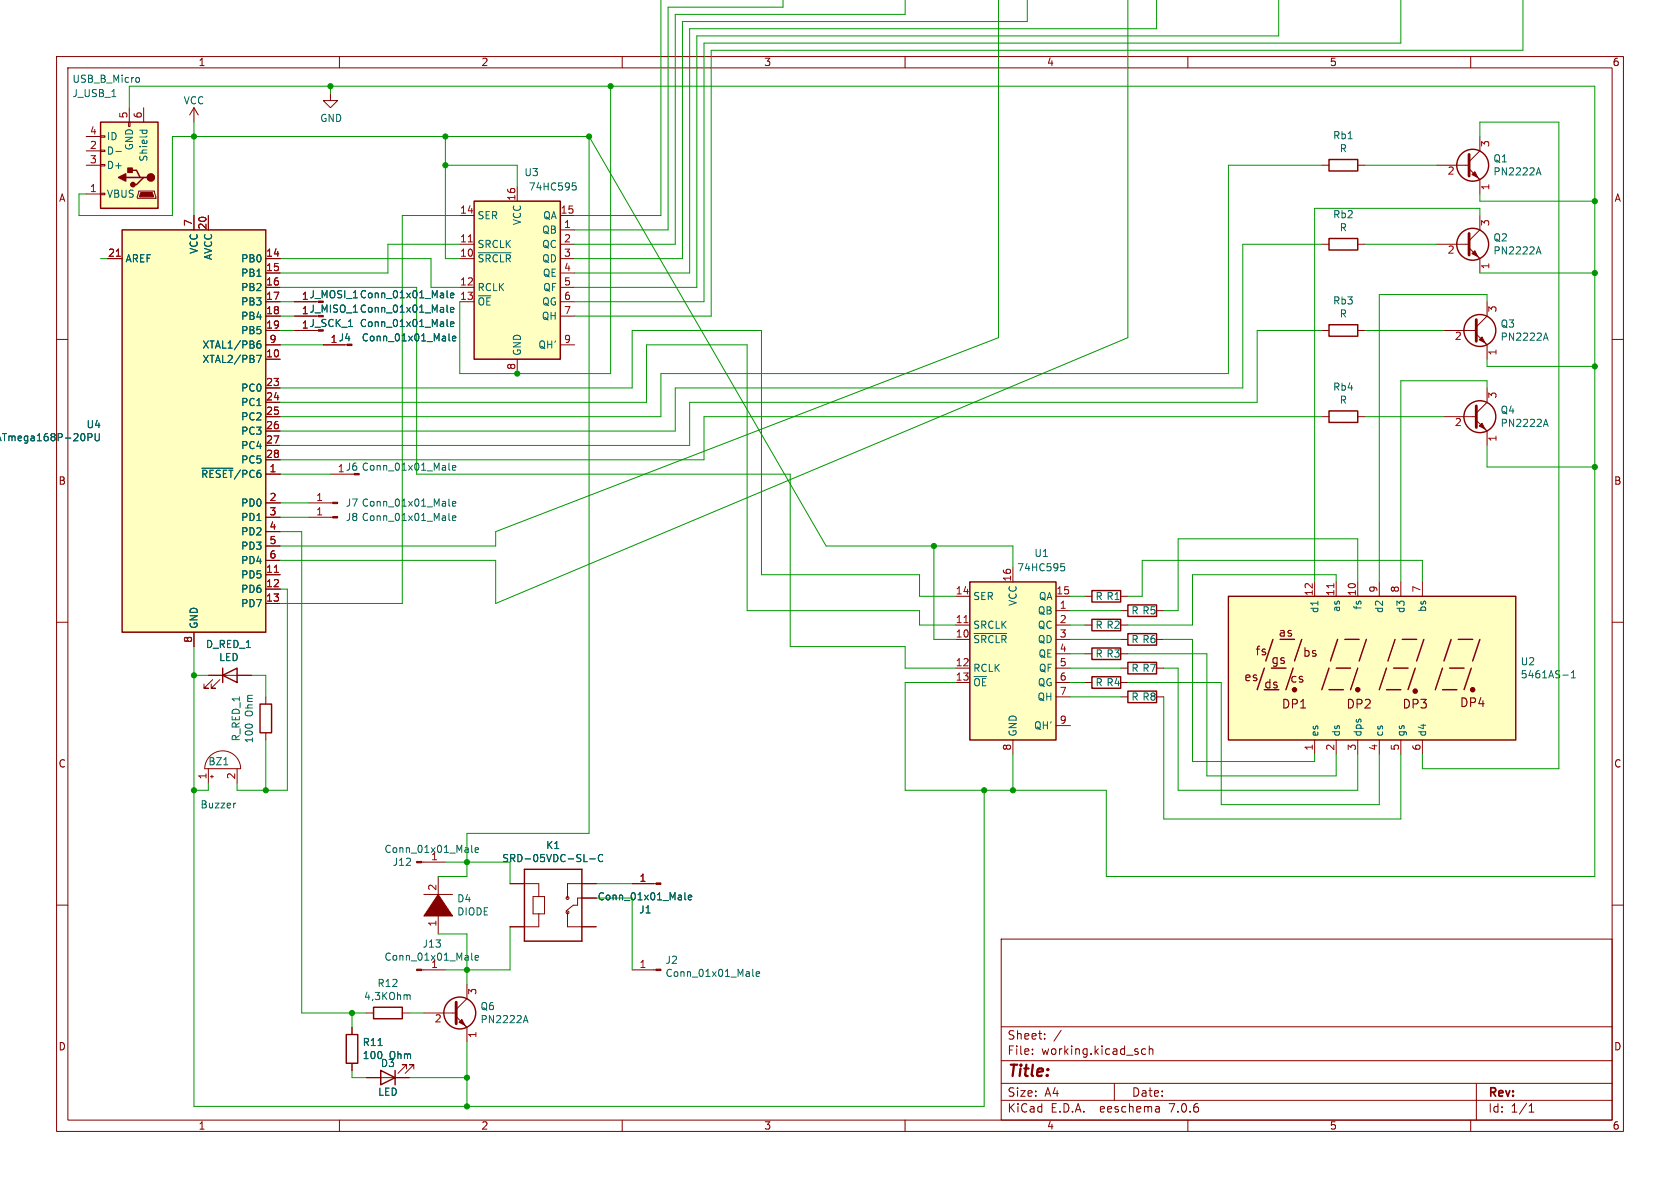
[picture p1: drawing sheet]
<svg xmlns="http://www.w3.org/2000/svg" width="297mm" height="210mm" viewBox="0 0 297 210" stroke-linecap="round" stroke-linejoin="round" font-family="sans-serif">
<g fill="none" stroke="#840000" stroke-width=".18">
<path d="M10 10h277v190h-277zM12 12h273v186h-273zM22.9 19.1v2.5M25.4 19.1v2.5M34.3 19.1l-.8 1.2M34.3 19.1v2.5M34.3 19.1l.8 1.2M58.4 16.5v1.3h1.3l-1.3 1.3-1.3-1.3h1.3M60 10v2M110 10v2M160 10v2M210 10v2"/>
<path d="M260 10v2M15.2 29.2h2.6M15.2 34.3h2.6M15.2 26.7h2.6M15.2 24.1h2.6M17.8 24h.7v.3h-.7zM17.8 26.5h.7v.3h-.7zM17.8 29.1h.7v.2h-.7zM17.8 34.2h.7v.2h-.7zM22.7 21.6h.3v.8h-.3zM24.5 33.8h2.8l.3 1.3h-3.3zM34.3 38.1v2.5"/>
<path d="M36.8 38.1v2.5M81.3 38.1h2.5M91.4 33v2.6M99.1 38.1h2.5M233.7 29.2h1.2M240 29.2h1.3M254 29.2h5.7M259.7 29.8l1.9 2v2.5M261 31.1l.5 .5M261.6 24.1v2.6l-1.9 1.9M261.6 38.1v2.5l-1.9 1.9M10 60h2"/>
<path d="M19 45.7h2.6M47 58.4h2.5M47 45.7h2.5M47 48.3h2.5M47 50.8h2.5M47 53.3h2.5M47 55.9h2.5M52.1 58.4h3.8M52.1 53.3h3.8M52.1 55.9h3.8M81.3 43.2h2.5M81.3 45.7h2.5"/>
<path d="M81.3 50.8h2.5M81.3 53.3h2.5M99.1 43.2h2.5M99.1 45.7h2.5M99.1 48.3h2.5M99.1 50.8h2.5M99.1 53.3h2.5M99.1 55.9h2.5M99.1 40.6h2.5M233.7 58.4h1.2M233.7 43.2h1.2M240 58.4h1.3"/>
<path d="M240 43.2h1.3M254 43.2h5.7M255.3 58.4h5.7M259.7 43.8l1.9 1.9v2.6M261 45.1l.5 .5M261 59.1l1.9 1.9v2.5M262.9 53.3v2.6l-1.9 1.9M285 60h2M47 73.7h2.5M47 63.5h2.5M47 68.6h2.5M47 71.1h2.5"/>
<path d="M47 76.2h2.5M47 78.7h2.5M47 61h2.5M57.1 61h3.9M91.4 63.5v2.5M99.1 61h2.5M233.7 73.7h1.2M240 73.7h1.3M255.3 73.7h5.7M261 74.3l1.9 1.9v2.5M262.3 60.3l.5 .5M262.3 75.6l.5 .5"/>
<path d="M262.9 68.6v2.5l-1.9 1.9M47 91.4h2.5M47 83.8h2.5M47 88.9h2.5M47 81.3h2.5M47 94h2.5M47 96.5h2.5M47 99.1h2.5M54.6 91.4h4.2M54.6 88.9h4.2M58.4 83.8h3.8M10 110h2"/>
<path d="M34.3 111.8v2.5M36.8 119.4h7.6M47 101.6h2.5M47 104.1h2.5M47 106.7h2.5M168.9 105.4h2.5M168.9 110.5h2.5M168.9 113h2.5M168.9 118.1h2.5M179.1 100.3v2.6M186.7 108h2.5M186.7 105.4h2.5"/>
<path d="M186.7 110.5h2.5M186.7 113h2.5M186.7 118.1h2.5M186.7 115.6h2.5M191.8 105.4h1.2M191.8 110.5h1.2M191.8 115.6h1.2M198.1 108h1.3M198.1 105.4h1.3M198.1 110.5h1.3M198.1 113h1.3M198.1 118.1h1.3"/>
<path d="M198.1 115.6h1.3M204.5 108h1.2M204.5 113h1.2M204.5 118.1h1.2M232.4 102.9v2.5M236.2 102.9v2.5M240 102.9v2.5M243.8 102.9v2.5M247.6 102.9v2.5M251.5 102.9v2.5M285 110h2M36.8 135.9v2.5"/>
<path d="M37.1 133.6a3.2 3.2 0 0 1 3.5-.6 3.2 3.2 0 0 1 1.9 2.9h-6.3a3.2 3.2 0 0 1 .9-2.3zM37.2 137.3h.5M37.5 137v.5M37.6 120.1l-1.5 1.6h.7h-.7v-.8M38.9 120.1l-1.6 1.6h.8h-.8v-.8M41.9 135.9v2.5M47 123.2v1.3M47 129.5v1.3M168.9 120.7h2.5M179.1 130.8v2.6M186.7 120.7h2.5M186.7 123.2h2.5"/>
<path d="M186.7 128.3h2.5M191.8 120.7h1.2M198.1 120.7h1.3M198.1 123.2h1.3M204.5 123.2h1.2M232.4 130.8v2.6M236.2 130.8v2.6M240 130.8v2.6M243.8 130.8v2.6M247.6 130.8v2.6M251.5 130.8v2.6M10 160h2"/>
<path d="M74.5 152.4h4.2M74.9 158.1h5.1M77.5 154.9v3.9M90.2 156.2h5v2.3M94.2 158.5h2.1v3h-2.1zM105.4 156.2h-5.1v2.6M105.4 158.8h-3.3v1.2h-.8l-1.2 1M111.8 156.2h4.2M285 160h2M64.8 179.1h1.2M71.1 179.1h1.3M74.5 171.5h4.2"/>
<path d="M74.9 179.1h5.7M77.5 161.3v3.8M80.6 179.7l1.9 1.9v2.6M82.5 174v2.5l-1.9 1.9M95.2 161.5v2.3h-5M100.3 161.3v2.5h5.1M111.8 171.5h4.2M177 166h108v32h-108zM60 198v2M62.2 181.6v1.3M62.2 188v1.2M64.8 190.5h7.6"/>
<path d="M71.9 189v-.8h-.8h.8l-1.5 1.5M73.2 189v-.8h-.8h.8l-1.6 1.5M81.9 181l.5 .5M110 198v2M160 198v2M177 194.5h108M177 191.5h108M177 187.5h108M177 181.5h108M182.5 186.3v.1M182.5 185.5v.1M184.7 183.6v.1"/>
<path d="M184.7 182.8v.1M187.6 182.1l-1.3 2M197 191.5v3M202.5 185.5l-.4-.1-.3 .3v.4l.2 .2h.5M203.2 185.5l.2-.1 .3 .1 .1 .9M203.2 184.9v1.5M204.9 195.7l.1 .9M205 196.5l-.2 .1M205 196h-.2M210 198v2M260 198v2M261 191.5v6.5"/>
<path d="M270.3 196.6h.9M270.3 195.5l.4-.4v1.5"/>
<circle cx="100.3" cy="158.7" r=".25"/>
<circle cx="100.3" cy="161.3" r=".25"/>
</g>
<path d="M259.7 27.3v3.8M259.7 41.3v3.8M261 56.5v3.8M261 71.8v3.8M80.6 177.2v3.8" fill="none" stroke="#840000" stroke-width=".51"/>
<g fill="#840000" stroke="#840000" stroke-width=".18">
<path d="M261.5 60.1l.5-.5 .5 1z"/>
<path d="M260.2 30.9l.5-.5 .5 1z"/>
<path d="M261.5 75.3l.5-.5 .5 1z"/>
<path d="M260.2 44.8l.5-.5 .5 1z"/>
<path d="M116 156.1h.8v.2h-.8z"/>
<path d="M116 171.3h.8v.3h-.8z"/>
<path d="M58.8 91.3h.9v.3h-.9z"/>
<path d="M24.9 34h2l.3 .8h-2.6z"/>
<path d="M77.5 158.1l2.5 3.8h-5.1z"/>
<path d="M73.7 171.3h.8v.3h-.8z"/>
<path d="M73.7 152.3h.8v.2h-.8z"/>
<path d="M81.2 180.7l.5-.5 .5 1z"/>
<path d="M58.8 88.8h.9v.2h-.9z"/>
<path d="M61.4 60.8h.8v.3h-.8z"/>
</g>
<g fill="none" stroke="#840000" stroke-width=".25">
<path d="M17.8 21.6h10.1v15.2h-10.1zM22.2 31.4h2.6M22.9 30.1h1.2l.7 1.3h.6M26 31.4h-.6l-1.3 1.2h-.6M83.8 35.6h15.3v27.9h-15.3zM234.9 28.2h5.1v2h-5.1zM21.6 40.6h25.4v71.2h-25.4zM234.9 57.4h5.1v2h-5.1zM234.9 42.2h5.1v2h-5.1zM234.9 72.6h5.1v2.1h-5.1zM39.4 119.4l2.5-1.3v2.6zM39.4 118.1v2.6"/>
<path d="M171.4 102.9h15.3v27.9h-15.3zM193 104.4h5.1v2h-5.1zM193 109.5h5.1v2h-5.1zM193 114.6h5.1v2h-5.1zM193 119.6h5.1v2.1h-5.1zM199.4 106.9h5.1v2.1h-5.1zM199.4 117.1h5.1v2h-5.1zM199.4 112h5.1v2h-5.1zM217.2 105.4h50.8v25.4h-50.8zM223.5 118.1l-1.3 3.8M225 113l-1.2 3.8M226.3 113h2.6"/>
<path d="M228.6 118.1l-1.3 3.8M230.1 113l-1.2 3.8M234.9 118.1l-1.2 3.8M236.2 118.1h2.6M236.5 113l-1.3 3.8M237.7 113h2.6M240 118.1l-1.2 3.8M241.6 113l-1.3 3.8M245.1 118.1l-1.3 3.8M246.4 118.1h2.5M246.6 113l-1.2 3.8M247.9 113h2.5"/>
<path d="M250.2 118.1l-1.3 3.8M251.7 113l-1.3 3.8M255 118.1l-1.3 3.8M256.3 118.1h2.5M256.5 113l-1.2 3.8M257.8 113h2.5M260.1 118.1l-1.3 3.8M261.6 113l-1.3 3.8M46 124.5h2v5h-2zM199.4 122.2h5.1v2h-5.1zM234.9 121.9h2.6M245.1 121.9h2.5"/>
<path d="M255 121.9h2.6M92.7 153.7h10.2v12.7h-10.2zM66 178.1h5.1v2h-5.1zM61.2 182.9h2v5.1h-2zM67.3 189.2l2.5 1.3-2.5 1.3zM69.8 189.2v2.6"/>
<circle cx="260.3" cy="29.2" r="2.82"/>
<circle cx="260.3" cy="43.2" r="2.82"/>
<circle cx="261.6" cy="58.4" r="2.82"/>
<circle cx="261.6" cy="73.7" r="2.82"/>
<circle cx="81.3" cy="179.1" r="2.82"/>
</g>
<g fill="none" stroke="#006464" stroke-width=".18">
<path d="M19.8 17.1h.7M24.2 13.7l.3 .1 .2 .1-.1 .5-.4 .1M20.5 26.8h.9M24.7 23h1.3M25.2 23l-.1 .4M25.9 23l.1 .4M101.2 32.3h.6M101.3 32.8h.3l.3 .3-.1 .4-.5 .1M271.7 30.6h.6M272 29.7l.4 1.2M79 56.5v1l.2 .2M79 51.4v1.1l.2 .1"/>
<path d="M79 53.9v1.1l.2 .2M79.4 59v1.1l.2 .2M79.6 57.3l.6-.1v-.3h-.4l-.2 .2 .1 .6h.5M79.6 52.2l.6-.1v-.2l-.4-.1-.2 .2 .1 .6h.5M79.6 54.8l.6-.2v-.2l-.4-.1-.2 .2 .1 .6h.5M80 59.8l.6-.1-.1-.2-.3-.1-.2 .2v.6h.5M84.6 44.7h5.7M271.7 44.5h.6M272 43.6l.4 1.3M273 59.8h.6M273.3 58.9l.4 1.2M15.5 77.3h.7l.1-.2-.1-.3-.7-.1v1.2"/>
<path d="M16.8 76.7v1l.3 .2h.3l.1-.2v-1M45.4 62.8h.8l-.5 1.3M45.5 60.9l.4-.1 .2 .2-.1 .5h-.3l-.2-.1M46 60.3h-.3l-.2 .3M273 75h.6M273.3 74.1l.4 1.3M35.7 82.8h5.5M79.4 90.7v1.1l.2 .2M79.4 81.9v1l.2 .2M79.4 88.2v1.1l.2 .2M80 91.6l.6-.1-.1-.3h-.3l-.2 .2v.6h.5M80 82.7l.6-.1-.1-.3h-.3l-.2 .2v.6h.5"/>
<path d="M80 89.1l.6-.2-.1-.2-.3-.1-.2 .2v.6h.5M187.6 99.6h.6M172.2 112h5.8M187.7 100.1h.3l.2 .3-.1 .4-.4 .1M276.3 119.3h.9M277.8 119.8h.7M277.8 118.9l.4-.3v1.2M39.6 135.2h.7M41.7 142h-.3M83.4 149.4v1.1l.2 .2M84 150.3l.6-.2-.1-.2-.3-.1-.2 .2 .1 .6h.4M104.3 151.8h.9"/>
<path d="M106.6 151.2a.6 .6 0 0 0-.9 .4 .6 .6 0 0 0 .6 .7l.3-.1M121.1 157.8v1.1l.2 .2M121.7 158.7l.6-.2-.1-.2-.3-.1-.2 .2v.6h.5M72.1 175.9l.4 .1v.7M83.4 168.5v1.1l.2 .1M84 169.3l.6-.1-.1-.2-.3-.1-.2 .2 .1 .6h.4M92.9 179.5l.5 1.3M133.1 171.3v1.1l.2 .2M133.7 172.2l.6-.1-.1-.3h-.3l-.2 .1v.7h.5M66.8 184.8h.8M92.6 180.4h.6"/>
</g>
<g fill="#ffffc2" stroke="#ffffc2" stroke-width=".18">
<path d="M171.4 102.9h15.3v27.9h-15.3z"/>
<path d="M217.2 105.4h50.8v25.4h-50.8z"/>
<path d="M17.8 21.6h10.1v15.2h-10.1z"/>
<path d="M21.6 40.6h25.4v71.2h-25.4z"/>
<path d="M83.8 35.6h15.3v27.9h-15.3z"/>
</g>
<path d="M20.6 45.3h.7M82.8 42.8h.7M48.5 101.2h.7M170.4 110.1h.7M235.8 103.2v.7" fill="none" stroke="#a90000" stroke-width=".18"/>
<g fill="#840000" stroke="#840000" stroke-width=".25">
<path d="M21 31.4l1.2-.7v1.3z"/>
<path d="M22.6 29.7h.8v.8h-.8z"/>
<circle cx="228.9" cy="121.9" r=".36"/>
<circle cx="240" cy="121.9" r=".36"/>
<circle cx="250.2" cy="122.2" r=".36"/>
<circle cx="260.3" cy="121.9" r=".36"/>
<circle cx="26.7" cy="31.4" r=".63"/>
<circle cx="23.5" cy="32.6" r=".38"/>
</g>
<g fill="none" stroke="#009600" stroke-width=".18">
<path d="M116.8 -.1v38.2h-15.2M138.4 -.1v1.4h-20.3v39.3h-16.5M160 -.1v2.6h-40.6v40.7h-17.8M176.5 0v59.7l-88.9 34.3v2.5h-38.1M181.6 -.1v3.9h-61v41.9h-19M199.4 0v59.7l-111.8 47v-7.6h-38.1M204.5 0v5.1h-82.6v43.2h-20.3M226.1 0v6.4h-102.9v44.4h-21.6M247.6 -.1v7.7h-123.1v45.7h-22.9M269.2 -.1v9h-143.5v47h-24.1M22.9 19.1v-3.9h259v139.7h-86.3v-15.2h-35.6v-19h8.9M58.4 15.2v1.3"/>
<path d="M107.9 15.2v50.8h-26.6v-12.7M34.3 21.6v16.5M78.7 29.2h12.7v3.8M78.7 24.1v21.6h2.6M81.3 38.1h-10.2v68.6h-21.6M104.1 24.1l41.9 72.4h33.1v3.8M104.1 24.1v123.2h-21.6v7.6h-5M104.1 24.1h-73.6v14h-16.5v-3.8h1.2M233.7 29.2h-16.5v36.8h-100.4v7.7h-67.3M241.3 29.2h12.7M261.6 24.1v-2.5h14v114.3h-24.1v-2.5M261.6 34.3v1.3h20.3"/>
<path d="M261.6 38.1v-1.3h-29.2v66.1M17.8 45.7h1.2M49.5 58.4h2.6M49.5 50.8h24.2v33h66v30.5h20.3v3.8h8.9M49.5 45.7h26.7v5.1h5.1M49.5 53.3h2.6M49.5 55.9h2.6M81.3 43.2h-12.7v5.1h-19.1M233.7 58.4h-11.5v12.7h-100.3v7.6h-72.4M233.7 43.2h-14v25.4h-100.3v7.6h-69.9M241.3 58.4h14M241.3 43.2h12.7"/>
<path d="M261.6 48.3h20.3M262.9 53.3v-1.2h-19.1v50.8M49.5 61h7.6M49.5 71.1h64.8v-10.1h17.8v47h30.5v2.5h6.3M49.5 68.6h62.3v-10.2h22.8v43.2h28v3.8h6.3M233.7 73.7h-109.2v7.6h-75M241.3 73.7h14M262.9 63.5v1.3h19M262.9 68.6v-1.3h-15.3v35.6M262.9 78.7v3.9h19M49.5 83.8h8.9M49.5 94h3.8v85.1h11.5"/>
<path d="M49.5 91.4h5.1M49.5 88.9h5.1M165.1 96.5v16.5h3.8M34.3 114.3v81.3h139.7v-55.9M34.3 119.4h2.5M44.4 119.4h2.6v3.8M49.5 104.1h1.3v35.6h-8.9v-1.3M189.2 113h8.9M189.2 115.6h2.6M189.2 110.5h2.6M189.2 105.4h2.6M189.2 108h8.9"/>
<path d="M189.2 118.1h8.9M199.4 115.6h14v21.6h22.8v-3.8M205.7 113h5.1v21.6h21.6v-1.2M205.7 118.1h2.6v21.6h31.7v-6.3M236.2 102.9v-1.3h-25.4v8.9h-11.4M240 102.9v-7.6h-31.7v12.7h-2.6M251.5 102.9v-3.8h-49.6v6.3h-2.5M36.8 138.4v1.3h-2.5M47 130.8v8.9M179.1 133.4v6.3M189.2 120.7h2.6M189.2 123.2h8.9"/>
<path d="M199.4 120.7h16.5v21.5h27.9v-8.8M205.7 123.2v21.6h41.9v-11.4M78.7 152.4h11.5v3.8M105.4 158.8h6.4v12.7M105.4 156.2h6.4M62.2 179.1v2.5M72.4 179.1h2.5M77.5 165.1h5v8.9M90.2 163.8v7.7h-11.5M62.2 189.2v1.3h2.6M72.4 190.5h10.1M82.5 184.2v11.4"/>
</g>
<g fill="#009600" stroke="#009600" stroke-width=".18">
<circle cx="281.9" cy="48.3" r=".46"/>
<circle cx="281.9" cy="64.8" r=".46"/>
<circle cx="281.9" cy="35.6" r=".46"/>
<circle cx="281.9" cy="82.6" r=".46"/>
<circle cx="104.1" cy="24.1" r=".46"/>
<circle cx="107.9" cy="15.2" r=".46"/>
<circle cx="91.4" cy="66" r=".46"/>
<circle cx="165.1" cy="96.5" r=".46"/>
<circle cx="179.1" cy="139.7" r=".46"/>
<circle cx="174" cy="139.7" r=".46"/>
<circle cx="58.4" cy="15.2" r=".46"/>
<circle cx="78.7" cy="29.2" r=".46"/>
<circle cx="47" cy="139.7" r=".46"/>
<circle cx="34.3" cy="119.4" r=".46"/>
<circle cx="34.3" cy="139.7" r=".46"/>
<circle cx="34.3" cy="24.1" r=".46"/>
<circle cx="82.5" cy="190.5" r=".46"/>
<circle cx="82.5" cy="195.6" r=".46"/>
<circle cx="82.5" cy="152.4" r=".46"/>
<circle cx="82.5" cy="171.5" r=".46"/>
<circle cx="78.7" cy="24.1" r=".46"/>
<circle cx="62.2" cy="179.1" r=".46"/>
</g>
<text font-size="2.8" fill="#840000" x="178" y="190.9">Title:</text>
<g font-size="2.1" fill="#840000">
<text x="225.9" y="112.8">as</text>
<text x="221.8" y="116.1">fs</text>
<text x="224.6" y="117.6">gs</text>
<text x="230.2" y="116.4">bs</text>
<text x="219.8" y="120.7">es</text>
<text x="223.4" y="122">ds</text>
<text x="226.5" y="125.5">DP1</text>
<text x="228" y="120.9">cs</text>
<text x="237.9" y="125.5">DP2</text>
<text x="247.8" y="125.5">DP3</text>
<text x="258" y="125.3">DP4</text>
<text x="178" y="184">Sheet:</text>
<text x="178" y="186.7">File:</text>
<text x="184.1" y="186.7">working.kicad_sch</text>
<text x="178" y="196.9">KiCad</text>
<text x="178" y="194.1">Size:</text>
<text x="184.7" y="194.1">A4</text>
<text x="185.7" y="196.9">E.D.A.</text>
<text x="194.6" y="196.9">eeschema</text>
<text x="200" y="194.1">Date:</text>
<text x="207" y="196.9">7.0.6</text>
<text x="263" y="194.3">Rev:</text>
<text x="263" y="196.9">Id:</text>
<text x="267.1" y="196.9">1/1</text>
</g>
<g font-size="1.8" fill="#840000">
<text x="35" y="11.9">1</text>
<text x="85" y="11.9">2</text>
<text x="135" y="11.9">3</text>
<text x="185" y="11.9">4</text>
<text x="235" y="11.9">5</text>
<text x="285" y="11.9">6</text>
<text x="10.3" y="35.9">A</text>
<text x="285.3" y="35.9">A</text>
<text x="10.3" y="85.9">B</text>
<text x="285.3" y="85.9">B</text>
<text x="10.3" y="135.9">C</text>
<text x="285.3" y="135.9">C</text>
<text x="10.3" y="185.9">D</text>
<text x="285.3" y="185.9">D</text>
<text x="35" y="199.9">1</text>
<text x="85" y="199.9">2</text>
<text x="135" y="199.9">3</text>
<text x="185" y="199.9">4</text>
<text x="235" y="199.9">5</text>
<text x="285" y="199.9">6</text>
</g>
<g font-size="1.8" fill="#006464">
<text x="12.7" y="17.4">J_USB_1</text>
<text x="12.7" y="14.8">USB_B_Micro</text>
<text x="32.4" y="18.6">VCC</text>
<text x="56.5" y="21.8">GND</text>
<text x="18.8" y="27.5">D-</text>
<text x="18.8" y="25">ID</text>
<text x="23.7" y="26.7" transform="rotate(-90 23.7 26.7)">GND</text>
<text x="26.3" y="28.7" transform="rotate(-90 26.3 28.7)">Shield</text>
<text x="235.6" y="24.8">Rb1</text>
<text x="236.8" y="27.1">R</text>
<text x="263.9" y="28.9">Q1</text>
<text x="18.8" y="35.2">VBUS</text>
<text x="18.8" y="30.1">D+</text>
<text x="92.6" y="31.3">U3</text>
<text x="93.4" y="33.9">74HC595</text>
<text x="263.9" y="31.2">PN2222A</text>
<text x="84.3" y="39">SER</text>
<text x="92.3" y="39.9" transform="rotate(-90 92.3 39.9)">VCC</text>
<text x="95.7" y="41.5">QB</text>
<text x="95.9" y="39">QA</text>
<text x="235.6" y="38.8">Rb2</text>
<text x="236.8" y="41.1">R</text>
<text x="22.1" y="46.6">AREF</text>
<text x="35.2" y="45" transform="rotate(-90 35.2 45)">VCC</text>
<text x="37.7" y="46.1" transform="rotate(-90 37.7 46.1)">AVCC</text>
<text x="42.5" y="46.6">PB0</text>
<text x="84.3" y="46.6">~{SRCLR}</text>
<text x="84.3" y="44">SRCLK</text>
<text x="95.7" y="44">QC</text>
<text x="95.7" y="46.6">QD</text>
<text x="263.9" y="42.9">Q2</text>
<text x="263.9" y="45.2">PN2222A</text>
<text x="42.5" y="49.1">PB1</text>
<text x="42.5" y="51.7">PB2</text>
<text x="84.3" y="51.7">RCLK</text>
<text x="95.9" y="49.1">QE</text>
<text x="95.9" y="51.7">QF</text>
<text x="42.5" y="54.2">PB3</text>
<text x="42.5" y="56.7">PB4</text>
<text x="42.5" y="59.3">PB5</text>
<text x="63.5" y="58">Conn_01x01_Male</text>
<text x="84.3" y="54.2">~{OE}</text>
<text x="95.7" y="56.7">QH</text>
<text x="95.7" y="54.2">QG</text>
<text x="235.6" y="54">Rb3</text>
<text x="236.8" y="56.3">R</text>
<text x="265.2" y="58.1">Q3</text>
<text x="35.7" y="64.4">XTAL2/PB7</text>
<text x="35.7" y="61.8">XTAL1/PB6</text>
<text x="63.9" y="60.6">Conn_01x01_Male</text>
<text x="92.3" y="63" transform="rotate(-90 92.3 63)">GND</text>
<text x="95.1" y="61.8">QH'</text>
<text x="265.2" y="60.4">PN2222A</text>
<text x="42.5" y="69.4">PC0</text>
<text x="42.5" y="72">PC1</text>
<text x="235.6" y="69.3">Rb4</text>
<text x="236.8" y="71.6">R</text>
<text x="15.2" y="75.9">U4</text>
<text x="42.5" y="74.5">PC2</text>
<text x="42.5" y="77.1">PC3</text>
<text x="265.2" y="73.4">Q4</text>
<text x="265.2" y="75.7">PN2222A</text>
<text x="-.9" y="78.2">ATmega168P-20PU</text>
<text x="42.5" y="79.6">PC4</text>
<text x="42.5" y="82.1">PC5</text>
<text x="59.6" y="83.6">1 J6 Conn_01x01_Male</text>
<text x="35.5" y="84.7">~{RESET}/PC6</text>
<text x="42.5" y="89.8">PD0</text>
<text x="61" y="89.8">J7 Conn_01x01_Male</text>
<text x="42.5" y="92.3">PD1</text>
<text x="42.5" y="94.8">PD2</text>
<text x="61" y="92.3">J8 Conn_01x01_Male</text>
<text x="42.5" y="97.4">PD3</text>
<text x="42.5" y="99.9">PD4</text>
<text x="179.7" y="101.2">74HC595</text>
<text x="182.8" y="98.7">U1</text>
<text x="42.5" y="102.5">PD5</text>
<text x="42.5" y="105">PD6</text>
<text x="42.5" y="107.5">PD7</text>
<text x="172" y="106.3">SER</text>
<text x="179.9" y="107.2" transform="rotate(-90 179.9 107.2)">VCC</text>
<text x="183.6" y="106.3">QA</text>
<text x="193.6" y="106.3">R R1</text>
<text x="240.9" y="107.9" transform="rotate(-90 240.9 107.9)">fs</text>
<text x="35.2" y="111.3" transform="rotate(-90 35.2 111.3)">GND</text>
<text x="172" y="113.9">~{SRCLR}</text>
<text x="172" y="111.4">SRCLK</text>
<text x="183.4" y="108.8">QB</text>
<text x="183.4" y="111.4">QC</text>
<text x="183.4" y="113.9">QD</text>
<text x="193.6" y="111.4">R R2</text>
<text x="199.9" y="108.8">R R5</text>
<text x="199.9" y="113.9">R R6</text>
<text x="233.3" y="108.5" transform="rotate(-90 233.3 108.5)">d1</text>
<text x="237.1" y="108.3" transform="rotate(-90 237.1 108.3)">as</text>
<text x="244.7" y="108.5" transform="rotate(-90 244.7 108.5)">d2</text>
<text x="248.5" y="108.5" transform="rotate(-90 248.5 108.5)">d3</text>
<text x="252.3" y="108.3" transform="rotate(-90 252.3 108.3)">bs</text>
<text x="36.3" y="114.8">D_RED_1</text>
<text x="38.6" y="117.1">LED</text>
<text x="172" y="119">RCLK</text>
<text x="183.5" y="116.4">QE</text>
<text x="183.6" y="119">QF</text>
<text x="193.6" y="116.4">R R3</text>
<text x="199.9" y="119">R R7</text>
<text x="268.7" y="117.8">U2</text>
<text x="172" y="121.5">~{OE}</text>
<text x="183.3" y="124.1">QH</text>
<text x="183.4" y="121.5">QG</text>
<text x="193.6" y="121.5">R R4</text>
<text x="199.9" y="124.1">R R8</text>
<text x="268.7" y="120.1">5461AS-1</text>
<text x="42.6" y="131.2" transform="rotate(-90 42.6 131.2)">R_RED_1</text>
<text x="44.9" y="131.5" transform="rotate(-90 44.9 131.5)">100</text>
<text x="44.9" y="126.7" transform="rotate(-90 44.9 126.7)">Ohm</text>
<text x="179.9" y="130.3" transform="rotate(-90 179.9 130.3)">GND</text>
<text x="182.7" y="129.1">QH'</text>
<text x="233.3" y="130.3" transform="rotate(-90 233.3 130.3)">es</text>
<text x="237.1" y="130.3" transform="rotate(-90 237.1 130.3)">ds</text>
<text x="240.9" y="130.3" transform="rotate(-90 240.9 130.3)">dps</text>
<text x="244.7" y="130.3" transform="rotate(-90 244.7 130.3)">cs</text>
<text x="248.5" y="130.3" transform="rotate(-90 248.5 130.3)">gs</text>
<text x="252.3" y="130.3" transform="rotate(-90 252.3 130.3)">d4</text>
<text x="36.7" y="135.5">BZ1</text>
<text x="35.3" y="143.1">Buzzer</text>
<text x="67.9" y="151">Conn_01x01_Male</text>
<text x="69.3" y="153.3">J12</text>
<text x="88.7" y="152.6">SRD-05VDC-SL-C</text>
<text x="96.4" y="150.3">K1</text>
<text x="80.7" y="159.7">D4</text>
<text x="105.6" y="159.4">Conn_01x01_Male</text>
<text x="112.9" y="161.7">J1</text>
<text x="74.6" y="167.7">J13</text>
<text x="80.7" y="162">DIODE</text>
<text x="67.9" y="170">Conn_01x01_Male</text>
<text x="117.6" y="170.6">J2</text>
<text x="117.6" y="172.9">Conn_01x01_Male</text>
<text x="64.2" y="177">4,3KOhm</text>
<text x="66.6" y="174.7">R12</text>
<text x="84.8" y="178.8">Q6</text>
<text x="64" y="185.1">R11</text>
<text x="84.8" y="181.1">PN2222A</text>
<text x="64" y="187.4">100</text>
<text x="67.2" y="188.8">D3</text>
<text x="68.8" y="187.4">Ohm</text>
<text x="66.8" y="193.9">LED</text>
</g>
<g font-size="1.8" fill="#a90000">
<text x="15.8" y="23.9">4</text>
<text x="22.6" y="21" transform="rotate(-90 22.6 21)">5</text>
<text x="25.1" y="21" transform="rotate(-90 25.1 21)">6</text>
<text x="15.8" y="26.4">2</text>
<text x="15.8" y="29">3</text>
<text x="263.6" y="26.1" transform="rotate(-90 263.6 26.1)">3</text>
<text x="15.8" y="34">1</text>
<text x="91.2" y="35.6" transform="rotate(-90 91.2 35.6)">16</text>
<text x="255.8" y="31.2">2</text>
<text x="263.6" y="33.7" transform="rotate(-90 263.6 33.7)">1</text>
<text x="34" y="40.1" transform="rotate(-90 34 40.1)">7</text>
<text x="36.6" y="40.7" transform="rotate(-90 36.6 40.7)">20</text>
<text x="81.2" y="37.8">14</text>
<text x="99" y="37.8">15</text>
<text x="99.6" y="40.4">1</text>
<text x="263.6" y="40.1" transform="rotate(-90 263.6 40.1)">3</text>
<text x="19" y="45.5">21</text>
<text x="46.9" y="45.5">14</text>
<text x="81.2" y="45.5">10</text>
<text x="81.2" y="42.9">11</text>
<text x="99.6" y="42.9">2</text>
<text x="99.6" y="45.5">3</text>
<text x="255.8" y="45.2">2</text>
<text x="263.6" y="47.7" transform="rotate(-90 263.6 47.7)">1</text>
<text x="46.9" y="48">15</text>
<text x="46.9" y="50.5">16</text>
<text x="46.9" y="53.1">17</text>
<text x="53.3" y="53.1">1 J_MOSI_1 Conn_01x01_Male</text>
<text x="81.2" y="50.5">12</text>
<text x="81.2" y="53.1">13</text>
<text x="99.6" y="48">4</text>
<text x="99.6" y="50.5">5</text>
<text x="99.6" y="53.1">6</text>
<text x="46.9" y="55.6">18</text>
<text x="46.9" y="58.2">19</text>
<text x="53.3" y="58.2">1 J_SCK_1</text>
<text x="53.3" y="55.6">1 J_MISO_1 Conn_01x01_Male</text>
<text x="99.6" y="55.6">7</text>
<text x="264.9" y="55.3" transform="rotate(-90 264.9 55.3)">3</text>
<text x="46.9" y="63.2">10</text>
<text x="47.6" y="60.7">9</text>
<text x="58.3" y="60.7">1 J4</text>
<text x="91.2" y="65.5" transform="rotate(-90 91.2 65.5)">8</text>
<text x="99.6" y="60.7">9</text>
<text x="257.1" y="60.4">2</text>
<text x="264.9" y="62.9" transform="rotate(-90 264.9 62.9)">1</text>
<text x="46.9" y="68.3">23</text>
<text x="46.9" y="70.9">24</text>
<text x="264.9" y="70.6" transform="rotate(-90 264.9 70.6)">3</text>
<text x="46.9" y="73.4">25</text>
<text x="46.9" y="75.9">26</text>
<text x="257.1" y="75.6">2</text>
<text x="46.9" y="78.5">27</text>
<text x="46.9" y="81">28</text>
<text x="47.6" y="83.6">1</text>
<text x="264.9" y="78.2" transform="rotate(-90 264.9 78.2)">1</text>
<text x="47.6" y="88.6">2</text>
<text x="55.8" y="88.6">1</text>
<text x="47.6" y="91.2">3</text>
<text x="47.6" y="93.7">4</text>
<text x="55.8" y="91.2">1</text>
<text x="46.9" y="101.3">11</text>
<text x="47.6" y="96.3">5</text>
<text x="47.6" y="98.8">6</text>
<text x="46.9" y="103.9">12</text>
<text x="46.9" y="106.4">13</text>
<text x="168.9" y="105.2">14</text>
<text x="178.8" y="102.9" transform="rotate(-90 178.8 102.9)">16</text>
<text x="186.6" y="105.2">15</text>
<text x="187.3" y="107.7">1</text>
<text x="232.2" y="105.5" transform="rotate(-90 232.2 105.5)">12</text>
<text x="236" y="105.5" transform="rotate(-90 236 105.5)">11</text>
<text x="239.8" y="105.5" transform="rotate(-90 239.8 105.5)">10</text>
<text x="243.6" y="104.8" transform="rotate(-90 243.6 104.8)">9</text>
<text x="247.4" y="104.8" transform="rotate(-90 247.4 104.8)">8</text>
<text x="251.2" y="104.8" transform="rotate(-90 251.2 104.8)">7</text>
<text x="34" y="113.7" transform="rotate(-90 34 113.7)">8</text>
<text x="168.9" y="112.8">10</text>
<text x="168.9" y="110.2">11</text>
<text x="187.3" y="110.2">2</text>
<text x="187.3" y="112.8">3</text>
<text x="168.9" y="117.9">12</text>
<text x="187.3" y="115.3">4</text>
<text x="187.3" y="117.9">5</text>
<text x="168.9" y="120.4">13</text>
<text x="187.3" y="120.4">6</text>
<text x="187.3" y="122.9">7</text>
<text x="187.3" y="128">9</text>
<text x="36.6" y="137.9" transform="rotate(-90 36.6 137.9)">1</text>
<text x="41.7" y="137.9" transform="rotate(-90 41.7 137.9)">2</text>
<text x="178.8" y="132.8" transform="rotate(-90 178.8 132.8)">8</text>
<text x="232.2" y="132.8" transform="rotate(-90 232.2 132.8)">1</text>
<text x="236" y="132.8" transform="rotate(-90 236 132.8)">2</text>
<text x="239.8" y="132.8" transform="rotate(-90 239.8 132.8)">3</text>
<text x="243.6" y="132.8" transform="rotate(-90 243.6 132.8)">4</text>
<text x="247.4" y="132.8" transform="rotate(-90 247.4 132.8)">5</text>
<text x="251.2" y="132.8" transform="rotate(-90 251.2 132.8)">6</text>
<text x="76.1" y="152.1">1</text>
<text x="113" y="156">1</text>
<text x="77.2" y="157.6" transform="rotate(-90 77.2 157.6)">2</text>
<text x="77.2" y="163.9" transform="rotate(-90 77.2 163.9)">1</text>
<text x="76.1" y="171.2">1</text>
<text x="113" y="171.2">1</text>
<text x="84.5" y="176" transform="rotate(-90 84.5 176)">3</text>
<text x="76.8" y="181.1">2</text>
<text x="84.5" y="183.6" transform="rotate(-90 84.5 183.6)">1</text>
</g>
</svg>
